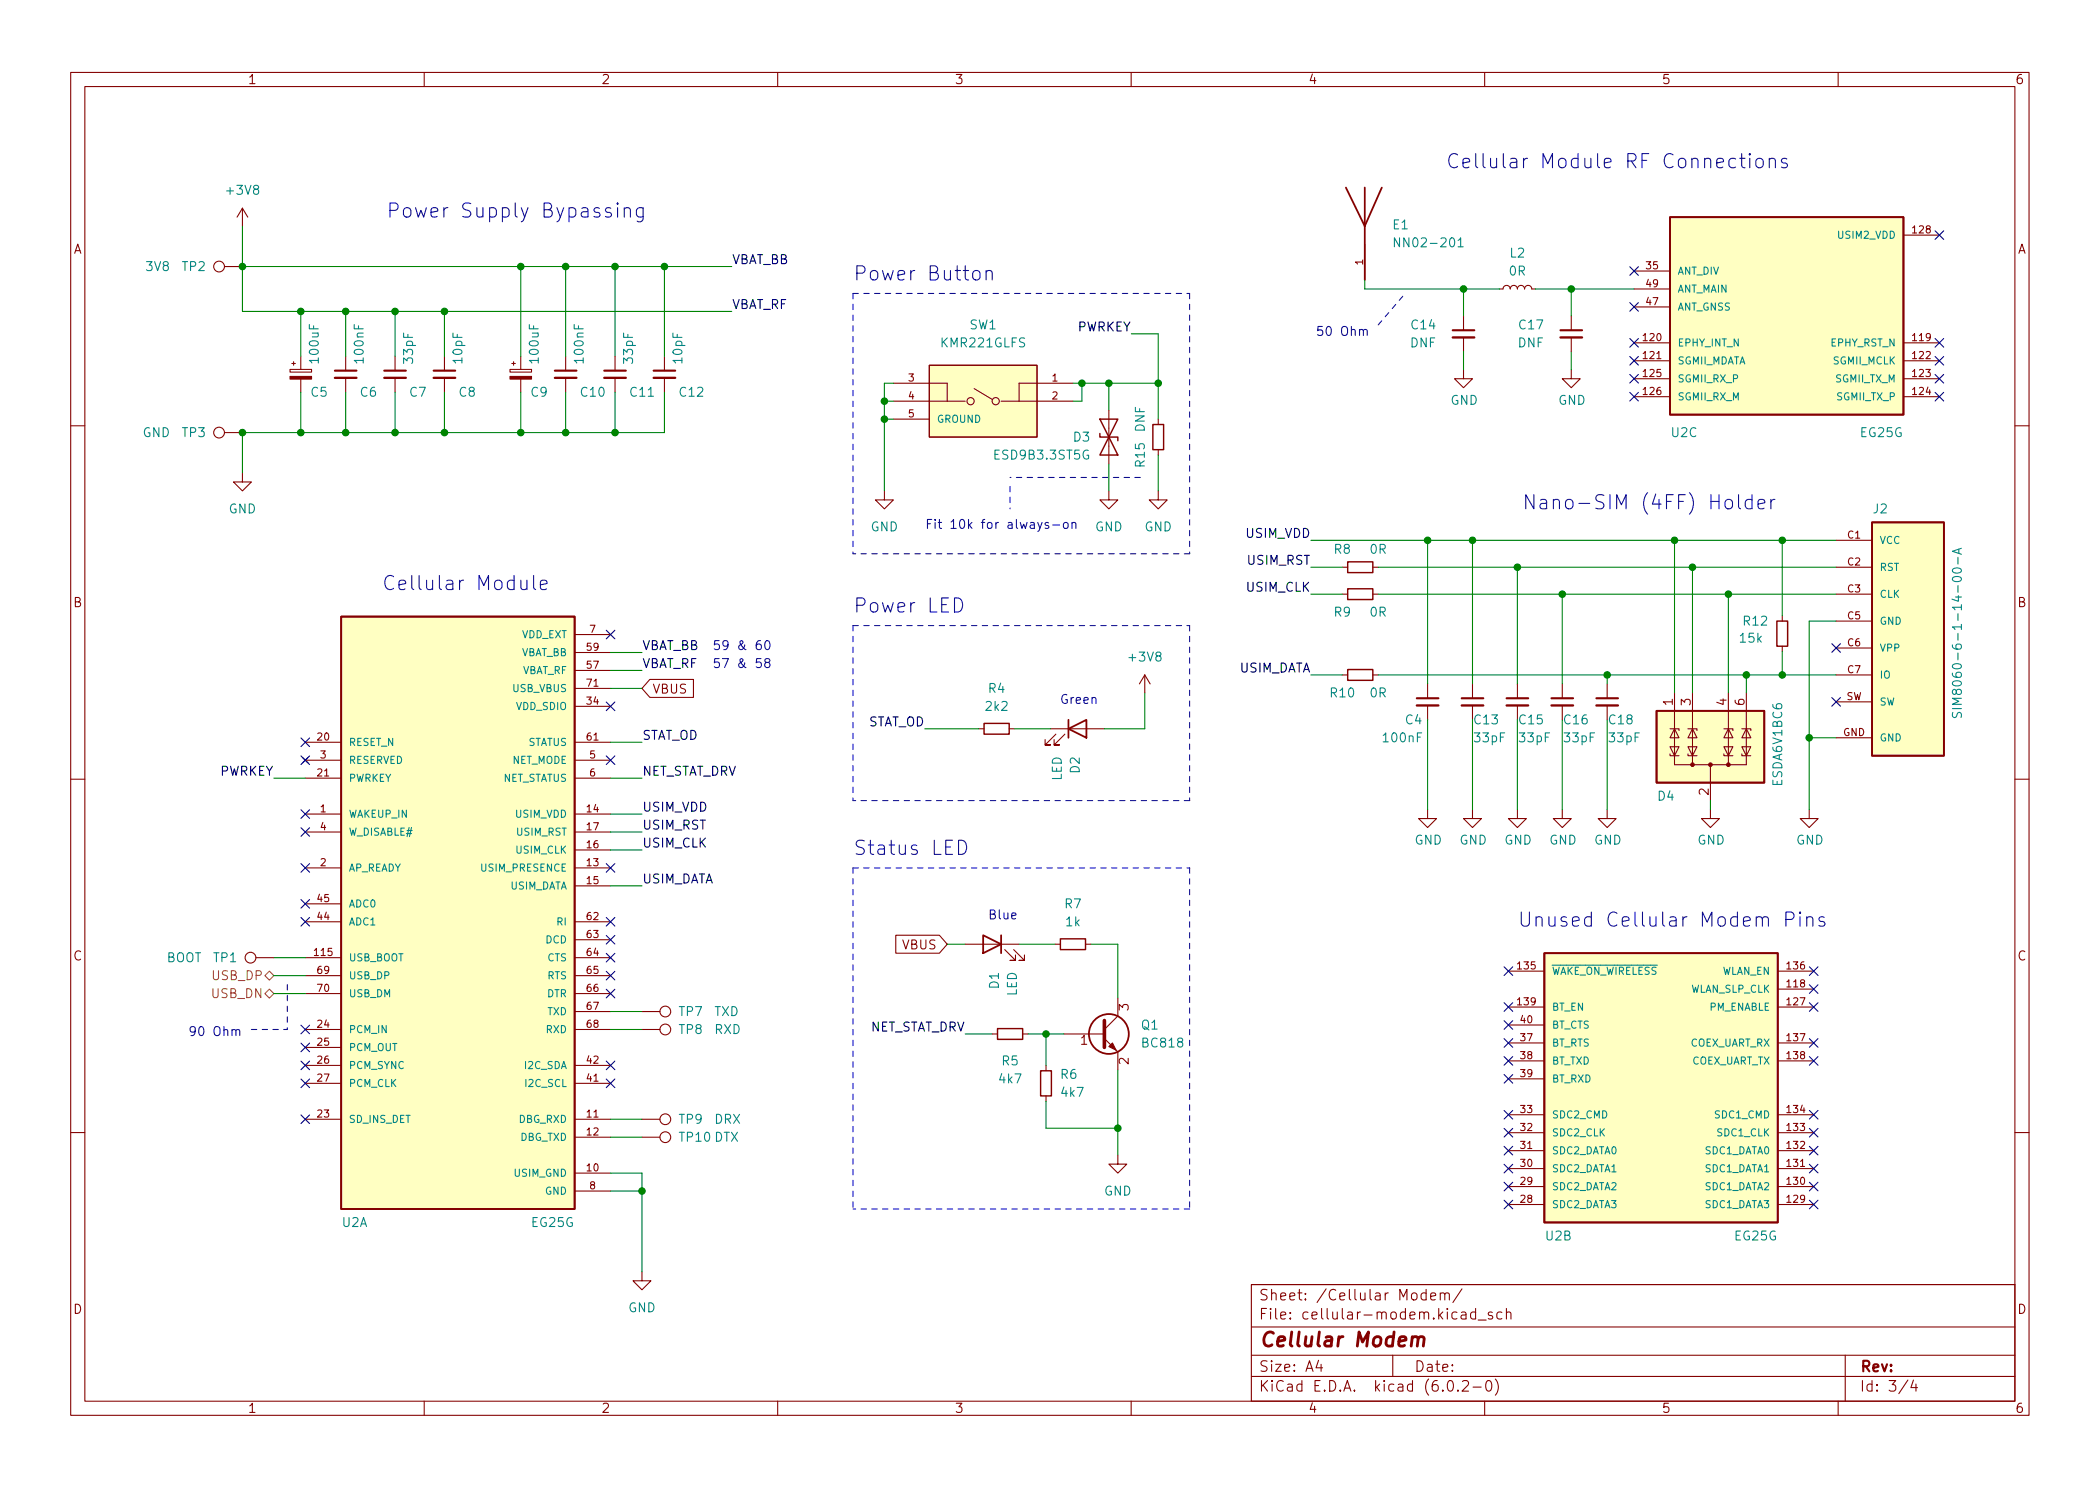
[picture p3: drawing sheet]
<svg xmlns="http://www.w3.org/2000/svg" width="297mm" height="210mm" viewBox="0 0 297 210" stroke-linecap="round" stroke-linejoin="round" font-family="sans-serif">
<path d="M0 .2h297v210.1h-297z" fill="#fff" stroke="#fff" stroke-width=".14"/>
<g fill="none" stroke="#840000" stroke-width=".15">
<path d="M10 10.2h277v190.1h-277zM12 12.2h273v186.1h-273zM60 10.2v2M110 10.2v2M160 10.2v2M210 10.2v2M260 10.2v2M31.7 37.7h2.6M34.3 29.5l-.8 1.2M34.3 29.5v2.5M34.3 29.5l.8 1.2M193 34.5v5.1"/>
<path d="M231.1 38.3h5.1M269.2 33.3h5.1M41 52.3h3.1v.3h-3.1zM41.3 51.4h.5M41.5 51.2v.5M42.5 50.4v1.9M42.5 53.6v1.9M48.9 50.4v2M48.9 53.5v2M55.9 50.4v2M55.9 53.5v2M62.9 50.4v2"/>
<path d="M62.9 53.5v2M72.1 52.3h3.1v.3h-3.1zM72.4 51.4h.5M72.6 51.2v.5M73.7 50.4v1.9M73.7 53.6v1.9M80 50.4v2M80 53.5v2M87 50.4v2M87 53.5v2M94 50.4v2M94 53.5v2"/>
<path d="M126.4 56.8h5M126.4 54.2h5M126.4 59.3h5M131.4 51.7h15.3v10.1h-15.3zM131.4 56.8h2.6zM131.4 54.2h2.6zM134 54.2v2.6h2.5M137.8 55l2.5 1.5M144.1 56.8h2.6zM144.1 54.2h2.6zM144.1 54.2v2.6h-2.5M146.7 56.8h5.1"/>
<path d="M146.7 54.2h5.1M156.8 58v7.7M163.8 59.3v.8M207 52.3v1.3h1.3l-1.3 1.3-1.3-1.3h1.3M207 44.7v2M207 47.7v2.1M212.1 40.9h.5a.51 .51 0 0 1 .5-.5 .51 .51 0 0 1 .5 .5 .51 .51 0 0 1 .5-.5 .51 .51 0 0 1 .5 .5 .51 .51 0 0 1 .5-.5 .51 .51 0 0 1 .5 .5 .51 .51 0 0 1 .6-.5 .51 .51 0 0 1 .5 .5h.5M222.2 52.3v1.3h1.3l-1.3 1.3-1.2-1.3h1.2M222.2 44.7v2M222.2 47.7v2.1M231.1 48.5h5.1M231.1 51h5.1"/>
<path d="M231.1 53.6h5.1M231.1 56.1h5.1M231.1 43.4h5.1M231.1 40.9h5.1M269.2 48.5h5.1M269.2 51h5.1M269.2 53.6h5.1M269.2 56.1h5.1M10 60.2h2M31.7 61.2h2.6M34.3 66.9v1.3h1.3l-1.3 1.3-1.3-1.3h1.3M125.1 69.5v1.2h1.3l-1.3 1.3-1.3-1.3h1.3"/>
<path d="M156.8 69.5v1.2h1.3l-1.3 1.3-1.2-1.3h1.2M163.8 69.5v1.2h1.3l-1.3 1.3-1.2-1.3h1.2M163.8 63.6v.8M259.7 76.4h5.1M285 60.2h2M81.3 99.9h5.1M81.3 94.9h5.1M81.3 92.3h5.1M81.3 89.8h5.1M81.3 97.4h5.1M91.9 96.1h6.2v2.6h-6.2l-1.1-1.3zM161.9 95.5l-.7 1.3"/>
<path d="M161.9 95.5v2.5M161.9 95.5l.8 1.3M189.9 80.3h.7M189.9 95.5h.7M189.9 84.1h.7M194.2 80.3h.7M194.2 95.5h.7M194.2 84.1h.7M201.9 96.8v2M201.9 99.8v2M208.3 96.8v2M208.3 99.8v2"/>
<path d="M214.6 96.8v2M214.6 99.8v2M221 96.8v2M221 99.8v2M227.3 96.8v2M227.3 99.8v2M236.9 98v10.2h10.1v-10.2M239.4 98v10.2M244.5 98v10.2M252.1 87.1v.8M252.1 91.4v.8M259.7 80.3h5.1"/>
<path d="M259.7 95.5h5.1M259.7 84.1h5.1M259.7 87.9h5.1M259.7 91.7h5.1M259.7 99.3h5.1M10 110.2h2M42.8 107.2l.8 .7M43.2 115.2h5.1M43.2 117.7h5.1M43.2 105h5.1M43.2 110.1h5.1M43.2 107.6h5.1"/>
<path d="M43.6 107.2l-.8 .7M81.3 115.2h5.1M81.3 117.7h5.1M81.3 105h5.1M81.3 110.1h5.1M81.3 107.6h5.1M138.4 103.1h.8M142.7 103.1h.8M148.6 103.1h7.6M149.4 103.9l-1.6 1.5h.8h-.8v-.8M150.6 103.9l-1.5 1.5h.8h-.8v-.8M201.9 114.5v1.3h1.3l-1.3 1.3-1.2-1.3h1.2"/>
<path d="M208.3 114.5v1.3h1.2l-1.2 1.3-1.3-1.3h1.3M214.6 114.5v1.3h1.3l-1.3 1.3-1.2-1.3h1.2M221 114.5v1.3h1.2l-1.2 1.3-1.3-1.3h1.3M227.3 114.5v1.3h1.3l-1.3 1.3-1.2-1.3h1.2M236.2 106.7v.2h1.3M236.2 103.1h1.3v.3M236.2 105.7h1.3l-.6 1.2zM236.9 103.1l.6 1.3h-1.3zM238.8 106.7v.2h1.2M238.8 103.1h1.2v.3M238.8 105.7h1.2l-.6 1.2zM239.4 103.1l.6 1.3h-1.2z"/>
<path d="M241.9 114.5v1.3h1.3l-1.3 1.3-1.2-1.3h1.2M241.9 108.2v5.1M243.8 106.7v.2h1.3M243.8 103.1h1.3v.3M243.8 105.7h1.3l-.6 1.2zM244.5 103.1l.6 1.3h-1.3zM246.4 106.7v.2h1.2M246.4 103.1h1.2v.3M246.4 105.7h1.2l-.6 1.2zM247 103.1l.6 1.3h-1.2zM255.9 114.5v1.3h1.3l-1.3 1.3-1.3-1.3h1.3M259.7 104.4h5.1"/>
<path d="M285 110.2h2M36.2 135.5h2.5M43.2 135.5h5.1M43.2 122.8h5.1M43.2 130.4h5.1M43.2 127.9h5.1M43.2 138h5.1M81.3 135.5h5.1M81.3 122.8h5.1M81.3 125.3h5.1M81.3 120.3h5.1M81.3 130.4h5.1"/>
<path d="M81.3 133h5.1M81.3 138h5.1M126.7 132.3h6.2l1.1 1.3-1.1 1.3h-6.2zM136.5 133.6h7.6M142.1 134.4l1.5 1.5h-.7h.7v-.8M143.4 134.4l1.5 1.5h-.8h.8v-.8M149.2 133.6h.8M153.5 133.6h.8M213.4 137.4h5M251.5 139.9h5M251.5 137.4h5M43.2 158.4h5.1"/>
<path d="M43.2 145.7h5.1M43.2 148.2h5.1M43.2 150.7h5.1M43.2 153.3h5.1M43.2 140.6h5.1M81.3 158.4h5.1M81.3 145.7h5.1M81.3 150.7h5.1M81.3 153.3h5.1M81.3 140.6h5.1M81.3 143.1h5.1M90.8 158.4h2.5"/>
<path d="M90.8 145.7h2.5M90.8 143.1h2.5M140.3 146.3h.8M144.7 146.3h.7M148 150.7v.8M148 155.1v.7M150.5 146.3h5.7M156.2 146.9l1.9 1.9v2.6M158.1 141.2v2.6l-1.9 1.9M213.4 142.5h5M213.4 157.7h5M213.4 147.6h5"/>
<path d="M213.4 150.1h5M213.4 152.6h5M213.4 145h5M251.5 142.5h5M251.5 157.7h5M251.5 147.6h5M251.5 150.1h5M10 160.2h2M81.3 166h5.1M81.3 160.9h5.1M81.3 168.5h5.1M90.8 180v1.2h1.3l-1.3 1.3-1.3-1.3h1.3"/>
<path d="M90.8 160.9h2.5M158.1 163.4v1.3h1.3l-1.3 1.3-1.3-1.3h1.3M213.4 160.3h5M213.4 170.4h5M213.4 167.9h5M213.4 165.3h5M213.4 162.8h5M251.5 160.3h5M251.5 170.4h5M251.5 167.9h5M251.5 165.3h5M251.5 162.8h5"/>
<path d="M285 160.2h2M60 198.3v2M110 198.3v2M160 198.3v2M177 181.8h108v16.5h-108zM177 194.8h108M177 191.8h108M177 187.8h108M177 181.8h108M186.5 192.5l-.4 1h1M186.9 193v1M197 191.8v3"/>
<path d="M201.7 183l-.4-.1-.3 .3v.4l.1 .3h.2h.4M201.7 182.4v1.5M202.4 183.4l.7-.1-.1-.3-.4-.1-.2 .2v.8h.2h.4M203.7 183.1a.37 .37 0 0 1 .7 0v.8M203.7 182.9v1M204.4 183.1l.2-.2 .3 .1 .1 .9M204.9 195.4a.36 .36 0 0 1 .6 .2 .77 .77 0 0 1-.4 1.2 1 1 0 0 1-.2-1.4zM206.2 196.7l.1 .1h-.1h-.1l.1-.1v.1M206.7 185.7l.2-.1 .4 .1 .1 .9M206.8 182.4l-1.3 1.9M206.9 195.5l.2-.2 .5 .1a.41 .41 0 0 1 0 .6l-.8 .8h.9M207.4 186l-.5 .1a.29 .29 0 0 0-.3 .2 .29 .29 0 0 0 .3 .3h.5"/>
<path d="M208.4 196.3h1.1M208.7 185.7l-.4-.1-.3 .3v.4l.1 .3h.2h.4M208.7 185.1v1.5M209.1 186.8h1.1M210 198.3v2M210.4 195.4a.36 .36 0 0 1 .5 .2 .77 .77 0 0 1-.4 1.2 1 1 0 0 1-.1-1.4zM211.1 185.7l-.4-.1-.2 .2 .1 .3 .5 .1v.1v.3h-.2h-.4M211.5 195.1a1.72 1.72 0 0 1 0 2.3M212.4 185.7l-.4-.1-.3 .3v.4l.2 .3h.1h.4M213.1 185.8a.37 .37 0 0 1 .6 0v.8M213.1 185.1v1.5M260 198.3v2"/>
<path d="M261 191.8v6.5M269.9 195.3l-1.3 1.9M270.6 195.3l-.3 1h.9M271 195.8v1"/>
<circle cx="31" cy="37.7" r=".76"/>
<circle cx="137.3" cy="56.8" r=".51"/>
<circle cx="140.8" cy="56.8" r=".51"/>
<circle cx="31" cy="61.2" r=".76"/>
<circle cx="35.4" cy="135.5" r=".76"/>
<circle cx="94.1" cy="143.1" r=".76"/>
<circle cx="94.1" cy="145.7" r=".76"/>
<circle cx="94.1" cy="158.4" r=".76"/>
<circle cx="94.1" cy="160.9" r=".76"/>
</g>
<path d="M199.8 189.3a.49 .49 0 0 1 .8 .1l-.1 1.1M199.8 189.1l-.2 1.4M200.6 189.4a.5 .5 0 0 1 .8-.2l.1 .2-.2 1.1" fill="none" stroke="#840000" stroke-width=".4"/>
<path d="M155.6 59.3h2.5l-1.3 2.5zM155.6 61.3v.5h2.5v.6M156.8 61.8l1.3 2.6h-2.5zM163.1 60.1h1.5v3.5h-1.5zM190.6 79.5h3.6v1.5h-3.6zM190.6 94.7h3.6v1.6h-3.6zM190.6 83.3h3.6v1.5h-3.6zM251.3 87.9h1.6v3.5h-1.6zM139.2 102.4h3.5v1.5h-3.5zM150 132.8h3.5v1.6h-3.5zM141.1 145.5h3.6v1.6h-3.6zM147.2 151.5h1.5v3.6h-1.5z" fill="none" stroke="#840000" stroke-width=".2"/>
<path d="M156.2 144.4v3.8" fill="none" stroke="#840000" stroke-width=".51"/>
<g fill="#840000" stroke="#840000" stroke-width=".15">
<path d="M156.8 148.1l.6-.5 .5 1z"/>
<path d="M72.1 53.3h3.1v.3h-3.1z"/>
<path d="M41 53.3h3.1v.3h-3.1z"/>
<circle cx="239.4" cy="108.2" r=".25"/>
<circle cx="241.9" cy="108.2" r=".25"/>
<circle cx="244.5" cy="108.2" r=".25"/>
</g>
<g fill="none" stroke="#840000" stroke-width=".25">
<path d="M190.4 26.5l2.6 5.5 2.5-5.5M193 26.5v13.1M236.2 30.7h33v28h-33zM264.8 73.9h10.2v33h-10.2zM48.3 87.2h33v83.9h-33zM151.1 103.1l2.6-1.3v2.6zM151.1 101.8v2.6M234.3 100.6h15.3v10.1h-15.3zM139.1 132.3l2.5 1.3-2.5 1.3zM141.6 132.3v2.6M218.4 134.9h33.1v38.1h-33.1z"/>
<circle cx="156.8" cy="146.3" r="2.82"/>
</g>
<g fill="#ffffc2" stroke="#ffffc2" stroke-width=".14">
<path d="M218.4 134.9h33.1v38.1h-33.1z"/>
<path d="M131.4 51.7h15.3v10.1h-15.3z"/>
<path d="M234.3 100.6h15.3v10.1h-15.3z"/>
<path d="M264.8 73.9h10.2v33h-10.2z"/>
<path d="M236.2 30.7h33v28h-33z"/>
<path d="M48.3 87.2h33v83.9h-33z"/>
</g>
<g fill="none" stroke="#840000" stroke-width=".33">
<path d="M47.4 53.5h3M54.4 53.5h3M61.3 53.5h3.1M78.5 53.5h3M85.5 53.5h3M92.5 53.5h3M205.5 47.7h3M220.7 47.7h3.1M200.4 99.8h3.1M206.8 99.8h3M213.1 99.8h3.1M219.5 99.8h3"/>
<path d="M225.8 99.8h3.1"/>
</g>
<g fill="none" stroke="#840000" stroke-width=".3">
<path d="M47.4 52.4h3M54.4 52.4h3M61.3 52.4h3.1M78.5 52.4h3M85.5 52.4h3M92.5 52.4h3M205.5 46.7h3M220.7 46.7h3.1M200.4 98.8h3.1M206.8 98.8h3M213.1 98.8h3.1M219.5 98.8h3"/>
<path d="M225.8 98.8h3.1"/>
</g>
<path d="M198 33.7v1.2l-.8-1.2v1.2M206.2 34l.4-.3v1.2M206.2 34.9h.8M277 78.8v1M277.1 77.7v.6M277.4 77.6l-1.2 .4 1.2 .4M276.2 80.5a.84 .84 0 0 1 1.2 .2 .68 .68 0 0 1-1.1 .3l-.1-.2zM277.4 98.8h-1.2l.9 .4-.9 .5h1.2M276.2 100.3h1.2M276.2 100.8v.5l.2 .2 .3-.1 .3-.5h.3l.1 .1v.5" fill="none" stroke="#008484" stroke-width=".15"/>
<path d="M37.5 138l.6-.6 .6 .6-.6 .7zM37.5 140.6l.6-.7 .6 .7-.6 .6z" fill="none" stroke="#848400" stroke-width=".15"/>
<g fill="none" stroke="#0000c2" stroke-width=".15">
<path d="M86.4 29.5l-.5-.1-.3 .3 .1 .3 .7 .1 .1 .2-.1 .3-.2 .1-.6-.1M87.4 28.7l-.1 .1 .1 .1v-.1v-.1v.2M87.4 29.4v1.3M88.3 29.6a.5 .5 0 0 1 .9 .1v1M88.3 29.4v1.3M91 29.4v1.6a.54 .54 0 0 1-.9 .3M91 29.5l-.6-.1-.4 .4v.5l.2 .3 .2 .1 .6-.1M137.7 38.5a.54 .54 0 0 1 .5-.2 .54 .54 0 0 1 .4 .4v.5a.54 .54 0 0 1-.5 .4 .54 .54 0 0 1-.5-.4zM139.5 38.5a.5 .5 0 0 1 .8 .1v1M139.5 38.3v1.3M245.5 22.5l-.6-.1-.4 .4v.6l.2 .2 .2 .1 .6-.1M246.1 22.4h.7"/>
<path d="M246.4 21.7v1.7l.1 .2 .3 .1M247.5 21.7l-.1 .1 .1 .1 .1-.1-.1-.1v.2M247.5 22.4v1.3M248.5 22.6a.54 .54 0 0 1 .5-.2 .54 .54 0 0 1 .4 .4v.6a.54 .54 0 0 1-.5 .4 .54 .54 0 0 1-.5-.4v-.6zM250.3 22.6a.5 .5 0 0 1 .8 .1v1M250.3 22.4v1.3M252.7 22.5l-.4-.1-.3 .3 .1 .3 .6 .2 .1 .2-.1 .2-.2 .1-.5-.1M192.8 46.8l.2-.2 .3 .1 .1 .8M148.3 74l-.3-.1-.2 .2 .1 .2 .4 .1v.3h-.5M148.9 74.3h1M150.5 74l.3-.1 .3 .3v.3l-.3 .3-.3-.1-.1-.2v-.3zM151.6 74l.2-.1 .3 .1 .1 .8"/>
<path d="M151.6 73.9v.9M245.9 70v1.7l.3 .3M247.8 70.8l-.6-.1-.3 .3v.6l.2 .3 .1 .1 .6-.1M247.8 70v2M248.7 71.3l.9-.2-.1-.3-.5-.1-.3 .2v.8l.1 .2 .2 .1 .5-.1M250.5 70.7v1.3M251.1 70.7a.51 .51 0 0 0-.6 .3M73.7 82.1v1l.1 .2a.54 .54 0 0 0 .7-.1M74.5 82.1v1.3M75.5 81.4v1.7l.3 .3M76.4 82.8l1-.2-.1-.4-.6-.1-.3 .3v.7l.1 .2 .2 .1 .6-.1M101.7 93.2h-.6l-.1 .6 .2-.1h.4l.2 .2-.1 .4-.2 .2h-.3l-.2-.2"/>
<path d="M101.7 90.6h-.6l-.1 .6 .2-.1 .4 .1 .2 .2-.1 .4-.2 .1h-.3l-.2-.1M102.2 93.2h.8l-.5 1.3M103 91.2l-.3 .2h-.2l-.3-.2v-.3l.2-.2 .3-.1 .2 .2a.84 .84 0 0 1-.3 1.1h-.2M135 84.6a1.05 1.05 0 0 1 1.1 .6 1.05 1.05 0 0 1-.3 1.3l-.8 .1zM135.6 118.9a1.05 1.05 0 0 1 1.1 .6 1.05 1.05 0 0 1-.4 1.3l-.7 .1zM252.6 130.1h.8a.54 .54 0 0 0 .4-.5 .54 .54 0 0 0-.4-.6h-.8v2M254.6 129l-.1 .1 .1 .1 .1-.1-.1-.1v.2M254.6 129.7v1.3M255.6 129.9a.5 .5 0 0 1 .8 .1v1M255.6 129.7v1.3M258 129.8l-.4-.1-.3 .3 .1 .3 .6 .2 .1 .2-.1 .3h-.2h-.5M27.6 145.8l-.2 .2h-.3l-.2-.2v-.3l.1-.2h.4l.2 .1a.84 .84 0 0 1-.3 1.1h-.3"/>
</g>
<g fill="none" stroke="#0000c2" stroke-width=".15" stroke-dasharray=".8 .8">
<path d="M120.6 41.5h47.7M120.6 41.5v36.9M168.3 41.5v36.9M194.9 46l3.9-4.5M142.9 68.8v3.2M161.3 67.6h-18.4M168.3 78.4h-47.7M120.6 88.5h47.7M120.6 88.5v24.8M168.3 88.5v24.8M168.3 113.3h-47.7M40.6 139.3v6.4"/>
<path d="M120.6 122.8h47.7M120.6 122.8v48.3M168.3 122.8v48.3M35.6 145.7h5M168.3 171.1h-47.7"/>
</g>
<g fill="none" stroke="#008400" stroke-width=".15">
<path d="M34.3 37.7h69.2M34.3 32v12.1h69.2M73.7 37.7v12.7M80 37.7v12.7M87 37.7v12.7M94 37.7v12.7M193 39.6v1.3h19.1M42.5 44.1v6.3M42.5 55.5v5.7M48.9 44.1v6.3M48.9 55.5v5.7M55.9 44.1v6.3"/>
<path d="M55.9 55.5v5.7M62.9 44.1v6.3M62.9 55.5v5.7M73.7 55.5v5.7M80 55.5v5.7M87 55.5v5.7M94 55.5v5.7h-59.7v5.7M125.1 56.8h1.3M125.1 59.3h1.3M126.4 54.2h-1.3v15.3M151.8 54.2h12M153 54.2v2.6h-1.2"/>
<path d="M156.8 54.2v3.8M160 47.2h3.8v12.1M207 40.9v3.8M207 49.8v2.5M217.2 40.9h13.9M222.2 40.9v3.8M222.2 49.8v2.5M156.8 65.7v3.8M163.8 64.4v5.1M185.4 76.4h74.3M201.9 76.4v20.4M208.3 76.4v20.4"/>
<path d="M236.9 76.4v21.6M252.1 76.4v10.7M86.4 97.4h4.4M86.4 92.3h4.4M86.4 94.9h4.4M161.9 98v5.1h-5.7M185.4 95.5h4.5M185.4 80.3h4.5M185.4 84.1h4.5M194.9 95.5h64.8M194.9 80.3h64.8M194.9 84.1h64.8"/>
<path d="M214.6 80.3v16.5M221 84.1v12.7M227.3 95.5v1.3M239.4 80.3v17.7M244.5 84.1v13.9M247 95.5v2.5M252.1 92.2v3.3M259.7 87.9h-3.8v26.6M38.7 110.1h4.5M86.4 110.1h4.4M86.4 117.7h4.4M86.4 115.2h4.4"/>
<path d="M86.4 105h4.4M130.8 103.1h7.6M143.5 103.1h5.1M201.9 101.8v12.7M208.3 101.8v12.7M214.6 101.8v12.7M221 101.8v12.7M227.3 101.8v12.7M241.9 113.3v1.2M255.9 104.4h3.8M38.7 138h4.5M38.7 135.5h4.5"/>
<path d="M86.4 120.3h4.4M86.4 125.3h4.4M134 133.6h2.5M144.1 133.6h5.1M154.3 133.6h3.8v7.6M38.7 140.6h4.5M86.4 143.1h4.4M86.4 145.7h4.4M86.4 158.4h4.4M136.5 146.3h3.8M145.4 146.3h5.1M148 155.8v3.8h10.1"/>
<path d="M148 146.3v4.4M158.1 151.4v12M86.4 160.9h4.4M86.4 168.5h4.4M86.4 166h4.4v14"/>
</g>
<g fill="none" stroke="#000084" stroke-width=".15">
<path d="M230.5 37.7l1.2 1.3M231.7 37.7l-1.2 1.3M273.7 32.7l1.2 1.2M274.9 32.7l-1.2 1.2M230.5 55.5l1.2 1.2M230.5 50.4l1.2 1.3M230.5 53l1.2 1.2M230.5 47.9l1.2 1.2M230.5 42.8l1.2 1.2M231.7 55.5l-1.2 1.2M231.7 50.4l-1.2 1.3M231.7 53l-1.2 1.2"/>
<path d="M231.7 47.9l-1.2 1.2M231.7 42.8l-1.2 1.2M273.7 53l1.2 1.2M273.7 55.5l1.2 1.2M273.7 50.4l1.2 1.3M273.7 47.9l1.2 1.2M274.9 53l-1.2 1.2M274.9 55.5l-1.2 1.2M274.9 50.4l-1.2 1.3M274.9 47.9l-1.2 1.2M85.8 99.3l1.2 1.3M85.8 89.2l1.2 1.2"/>
<path d="M87 99.3l-1.2 1.3M87 89.2l-1.2 1.2M259.1 98.7l1.2 1.2M259.1 91.1l1.2 1.2M260.3 98.7l-1.2 1.2M260.3 91.1l-1.2 1.2M42.6 114.6l1.2 1.2M42.6 117.1l1.2 1.2M42.6 107l1.2 1.2M42.6 104.4l1.2 1.2M43.8 114.6l-1.2 1.2M43.8 117.1l-1.2 1.2"/>
<path d="M43.8 107l-1.2 1.2M43.8 104.4l-1.2 1.2M85.8 107l1.2 1.2M87 107l-1.2 1.2M42.6 129.8l1.2 1.2M42.6 127.3l1.2 1.2M42.6 122.2l1.2 1.2M43.8 129.8l-1.2 1.2M43.8 127.3l-1.2 1.2M43.8 122.2l-1.2 1.2M85.8 132.4l1.2 1.2M85.8 129.8l1.2 1.2"/>
<path d="M85.8 122.2l1.2 1.2M85.8 134.9l1.2 1.2M85.8 137.4l1.2 1.3M85.8 140l1.2 1.2M87 132.4l-1.2 1.2M87 129.8l-1.2 1.2M87 122.2l-1.2 1.2M87 134.9l-1.2 1.2M87 137.4l-1.2 1.3M87 140l-1.2 1.2M212.8 136.8l1.2 1.2M214 136.8l-1.2 1.2"/>
<path d="M255.9 136.8l1.2 1.2M255.9 139.3l1.2 1.3M257.1 136.8l-1.2 1.2M257.1 139.3l-1.2 1.3M42.6 152.7l1.2 1.2M42.6 157.8l1.2 1.2M42.6 150.1l1.2 1.3M42.6 147.6l1.2 1.2M42.6 145.1l1.2 1.2M43.8 152.7l-1.2 1.2M43.8 157.8l-1.2 1.2M43.8 150.1l-1.2 1.3"/>
<path d="M43.8 147.6l-1.2 1.2M43.8 145.1l-1.2 1.2M85.8 150.1l1.2 1.3M85.8 152.7l1.2 1.2M87 150.1l-1.2 1.3M87 152.7l-1.2 1.2M212.8 159.7l1.2 1.2M212.8 144.4l1.2 1.2M212.8 141.9l1.2 1.2M212.8 157.1l1.2 1.2M212.8 152l1.2 1.3M212.8 147l1.2 1.2"/>
<path d="M212.8 149.5l1.2 1.2M214 159.7l-1.2 1.2M214 144.4l-1.2 1.2M214 141.9l-1.2 1.2M214 157.1l-1.2 1.2M214 152l-1.2 1.3M214 147l-1.2 1.2M214 149.5l-1.2 1.2M255.9 159.7l1.2 1.2M255.9 157.1l1.2 1.2M255.9 141.9l1.2 1.2M255.9 149.5l1.2 1.2"/>
<path d="M255.9 147l1.2 1.2M257.1 159.7l-1.2 1.2M257.1 157.1l-1.2 1.2M257.1 141.9l-1.2 1.2M257.1 149.5l-1.2 1.2M257.1 147l-1.2 1.2M212.8 162.2l1.2 1.2M212.8 169.8l1.2 1.2M212.8 164.7l1.2 1.3M212.8 167.3l1.2 1.2M214 162.2l-1.2 1.2M214 169.8l-1.2 1.2"/>
<path d="M214 164.7l-1.2 1.3M214 167.3l-1.2 1.2M255.9 167.3l1.2 1.2M255.9 164.7l1.2 1.3M255.9 169.8l1.2 1.2M255.9 162.2l1.2 1.2M257.1 167.3l-1.2 1.2M257.1 164.7l-1.2 1.3M257.1 169.8l-1.2 1.2M257.1 162.2l-1.2 1.2"/>
</g>
<g fill="#008400" stroke="#008400" stroke-width=".15">
<circle cx="158.1" cy="159.6" r=".46"/>
<circle cx="148" cy="146.3" r=".46"/>
<circle cx="34.3" cy="37.7" r=".46"/>
<circle cx="42.5" cy="44.1" r=".46"/>
<circle cx="55.9" cy="61.2" r=".46"/>
<circle cx="48.9" cy="61.2" r=".46"/>
<circle cx="42.5" cy="61.2" r=".46"/>
<circle cx="34.3" cy="61.2" r=".46"/>
<circle cx="62.9" cy="44.1" r=".46"/>
<circle cx="55.9" cy="44.1" r=".46"/>
<circle cx="48.9" cy="44.1" r=".46"/>
<circle cx="125.1" cy="59.3" r=".46"/>
<circle cx="125.1" cy="56.8" r=".46"/>
<circle cx="80" cy="61.2" r=".46"/>
<circle cx="62.9" cy="61.2" r=".46"/>
<circle cx="73.7" cy="61.2" r=".46"/>
<circle cx="87" cy="61.2" r=".46"/>
<circle cx="87" cy="37.7" r=".46"/>
<circle cx="80" cy="37.7" r=".46"/>
<circle cx="73.7" cy="37.7" r=".46"/>
<circle cx="94" cy="37.7" r=".46"/>
<circle cx="90.8" cy="168.5" r=".46"/>
<circle cx="222.2" cy="40.9" r=".46"/>
<circle cx="252.1" cy="76.4" r=".46"/>
<circle cx="255.9" cy="104.4" r=".46"/>
<circle cx="252.1" cy="95.5" r=".46"/>
<circle cx="214.6" cy="80.3" r=".46"/>
<circle cx="236.9" cy="76.4" r=".46"/>
<circle cx="221" cy="84.1" r=".46"/>
<circle cx="239.4" cy="80.3" r=".46"/>
<circle cx="247" cy="95.5" r=".46"/>
<circle cx="227.3" cy="95.5" r=".46"/>
<circle cx="244.5" cy="84.1" r=".46"/>
<circle cx="201.9" cy="76.4" r=".46"/>
<circle cx="208.3" cy="76.4" r=".46"/>
<circle cx="207" cy="40.9" r=".46"/>
<circle cx="163.8" cy="54.2" r=".46"/>
<circle cx="156.8" cy="54.2" r=".46"/>
<circle cx="153" cy="54.2" r=".46"/>
</g>
<g font-size="2.8" fill="#0000c2">
<text x="204.5" y="23.8">Cellular Module RF Connections</text>
<text x="54.6" y="30.8">Power Supply Bypassing</text>
<text x="120.6" y="39.7">Power Button</text>
<text x="215.3" y="72.1">Nano-SIM (4FF) Holder</text>
<text x="54" y="83.5">Cellular Module</text>
<text x="120.6" y="86.7">Power LED</text>
<text x="120.6" y="121">Status LED</text>
<text x="214.6" y="131.1">Unused Cellular Modem Pins</text>
</g>
<text font-size="2.8" fill="#840000" x="178" y="190.6">Cellular Modem</text>
<g font-size="2.1" fill="#840000">
<text x="178" y="184">Sheet: /Cellular Modem/</text>
<text x="178" y="186.7">File: cellular-modem.kicad_sch</text>
<text x="178" y="196.9">KiCad E.D.A. kicad (6.0.2-0)</text>
<text x="178" y="194.1">Size: A4</text>
<text x="200" y="194.1">Date:</text>
<text x="263" y="194.1">Rev:</text>
<text x="263" y="196.9">Id: 3/4</text>
</g>
<g font-size="1.8" fill="#840000">
<text x="35" y="11.9">1</text>
<text x="85" y="11.9">2</text>
<text x="135" y="11.9">3</text>
<text x="185" y="11.9">4</text>
<text x="235" y="11.9">5</text>
<text x="285" y="11.9">6</text>
<text x="10.3" y="35.9">A</text>
<text x="285.3" y="35.9">A</text>
<text x="10.3" y="85.9">B</text>
<text x="285.3" y="85.9">B</text>
<text x="92.2" y="98.1">VBUS</text>
<text x="236.6" y="99.8" transform="rotate(-90 236.6 99.8)">1</text>
<text x="239.1" y="99.8" transform="rotate(-90 239.1 99.8)">3</text>
<text x="244.2" y="99.8" transform="rotate(-90 244.2 99.8)">4</text>
<text x="246.8" y="99.8" transform="rotate(-90 246.8 99.8)">6</text>
<text x="241.7" y="112.5" transform="rotate(-90 241.7 112.5)">2</text>
<text x="10.3" y="135.9">C</text>
<text x="127.6" y="134.3">VBUS</text>
<text x="285.3" y="135.9">C</text>
<text x="159.6" y="143" transform="rotate(-90 159.6 143)">3</text>
<text x="152.9" y="147.8">1</text>
<text x="159.6" y="150.6" transform="rotate(-90 159.6 150.6)">2</text>
<text x="10.3" y="185.9">D</text>
<text x="285.3" y="185.9">D</text>
<text x="35" y="199.9">1</text>
<text x="85" y="199.9">2</text>
<text x="135" y="199.9">3</text>
<text x="185" y="199.9">4</text>
<text x="235" y="199.9">5</text>
<text x="285" y="199.9">6</text>
</g>
<g font-size="1.8" fill="#008484">
<text x="32.2" y="27.6">+3V8</text>
<text x="197" y="32.4">E1</text>
<text x="198" y="35">NN02-201</text>
<text x="20.7" y="38.3">3V8</text>
<text x="25.8" y="38.3">TP2</text>
<text x="213.5" y="39">0R</text>
<text x="213.6" y="36.4">L2</text>
<text x="137.1" y="46.6">SW1</text>
<text x="199.7" y="46.6">C14</text>
<text x="214.9" y="46.6">C17</text>
<text x="45.1" y="51.2" transform="rotate(-90 45.1 51.2)">100uF</text>
<text x="51.4" y="51.2" transform="rotate(-90 51.4 51.2)">100nF</text>
<text x="58.4" y="51.3" transform="rotate(-90 58.4 51.3)">33pF</text>
<text x="65.4" y="51.3" transform="rotate(-90 65.4 51.3)">10pF</text>
<text x="76.2" y="51.2" transform="rotate(-90 76.2 51.2)">100uF</text>
<text x="82.5" y="51.2" transform="rotate(-90 82.5 51.2)">100nF</text>
<text x="89.5" y="51.3" transform="rotate(-90 89.5 51.3)">33pF</text>
<text x="96.5" y="51.3" transform="rotate(-90 96.5 51.3)">10pF</text>
<text x="133.2" y="49.1">KMR221GLFS</text>
<text x="199.5" y="49.1">DNF</text>
<text x="214.7" y="49.1">DNF</text>
<text x="44" y="56.1">C5</text>
<text x="51" y="56.1">C6</text>
<text x="58" y="56.1">C7</text>
<text x="65" y="56.1">C8</text>
<text x="75.1" y="56.1">C9</text>
<text x="82.2" y="56.1">C10</text>
<text x="89.2" y="56.1">C11</text>
<text x="96.2" y="56.1">C12</text>
<text x="205.1" y="57.3">GND</text>
<text x="220.4" y="57.3">GND</text>
<text x="20.2" y="61.8">GND</text>
<text x="25.8" y="61.8">TP3</text>
<text x="140.8" y="65">ESD9B3.3ST5G</text>
<text x="151.9" y="62.5">D3</text>
<text x="161.9" y="61.1" transform="rotate(-90 161.9 61.1)">DNF</text>
<text x="236.4" y="61.8">U2C</text>
<text x="263.2" y="61.8">EG25G</text>
<text x="161.9" y="66" transform="rotate(-90 161.9 66)">R15</text>
<text x="32.3" y="72.6">GND</text>
<text x="123.1" y="75.2">GND</text>
<text x="154.9" y="75.2">GND</text>
<text x="161.9" y="75.2">GND</text>
<text x="265" y="72.6">J2</text>
<text x="188.7" y="78.4">R8</text>
<text x="193.8" y="78.4">0R</text>
<text x="188.7" y="87.2">R9</text>
<text x="193.8" y="87.2">0R</text>
<text x="246.7" y="88.5">R12</text>
<text x="159.8" y="93.6">+3V8</text>
<text x="246.2" y="90.9">15k</text>
<text x="139.5" y="100.6">2k2</text>
<text x="139.8" y="98">R4</text>
<text x="188.2" y="98.7">R10</text>
<text x="193.8" y="98.7">0R</text>
<text x="277.5" y="98.2" transform="rotate(-90 277.5 98.2)">SIM8060-6-1-14-00-A</text>
<text x="195.8" y="105">100nF</text>
<text x="198.8" y="102.5">C4</text>
<text x="208.6" y="102.5">C13</text>
<text x="208.6" y="105">33pF</text>
<text x="214.9" y="102.5">C15</text>
<text x="215" y="105">33pF</text>
<text x="221.3" y="102.5">C16</text>
<text x="221.3" y="105">33pF</text>
<text x="227.6" y="102.5">C18</text>
<text x="227.7" y="105">33pF</text>
<text x="150.2" y="110.5" transform="rotate(-90 150.2 110.5)">LED</text>
<text x="152.7" y="109.4" transform="rotate(-90 152.7 109.4)">D2</text>
<text x="234.5" y="113.3">D4</text>
<text x="252.1" y="111.1" transform="rotate(-90 252.1 111.1)">ESDA6V1BC6</text>
<text x="200.1" y="119.5">GND</text>
<text x="206.4" y="119.5">GND</text>
<text x="212.8" y="119.5">GND</text>
<text x="219.1" y="119.5">GND</text>
<text x="225.5" y="119.5">GND</text>
<text x="240.1" y="119.5">GND</text>
<text x="254" y="119.5">GND</text>
<text x="150.6" y="128.5">R7</text>
<text x="150.8" y="131.1">1k</text>
<text x="23.5" y="136.1">BOOT</text>
<text x="30.2" y="136.1">TP1</text>
<text x="96.1" y="143.8">TP7</text>
<text x="101" y="143.8">TXD</text>
<text x="141.3" y="139.9" transform="rotate(-90 141.3 139.9)">D1</text>
<text x="143.8" y="141" transform="rotate(-90 143.8 141)">LED</text>
<text x="96.1" y="146.3">TP8</text>
<text x="101.1" y="146.3">RXD</text>
<text x="161.5" y="145.7">Q1</text>
<text x="161.7" y="148.2">BC818</text>
<text x="141.4" y="153.3">4k7</text>
<text x="141.7" y="150.7">R5</text>
<text x="150" y="152.6">R6</text>
<text x="150.2" y="155.2">4k7</text>
<text x="96.1" y="159">TP9</text>
<text x="96.2" y="161.5">TP10 DTX</text>
<text x="101.1" y="159">DRX</text>
<text x="48.4" y="173.6">U2A</text>
<text x="75.2" y="173.6">EG25G</text>
<text x="156.1" y="169.2">GND</text>
<text x="218.7" y="175.5">U2B</text>
<text x="245.4" y="175.5">EG25G</text>
<text x="88.8" y="185.7">GND</text>
</g>
<g font-size="1.8">
<text x="103.5" y="37.4">VBAT_BB</text>
<text x="103.5" y="43.7">VBAT_RF</text>
<text x="152.3" y="46.9">PWRKEY</text>
<text x="176.3" y="76.1">USIM_VDD</text>
<text x="176.4" y="83.7">USIM_CLK</text>
<text x="176.5" y="79.9">USIM_RST</text>
<text x="90.8" y="92">VBAT_BB</text>
<text x="90.8" y="94.5">VBAT_RF</text>
<text x="175.1" y="95.1">USIM_DATA</text>
<text x="90.8" y="104.7">STAT_OD</text>
<text x="122.6" y="102.8">STAT_OD</text>
<text x="31" y="109.8">PWRKEY</text>
<text x="90.8" y="109.8">NET_STAT_DRV</text>
<text x="90.8" y="119.9">USIM_CLK</text>
<text x="90.8" y="114.8">USIM_VDD</text>
<text x="90.8" y="117.4">USIM_RST</text>
<text x="90.8" y="125">USIM_DATA</text>
<text x="122.7" y="145.9">NET_STAT_DRV</text>
</g>
<g font-size="1.8" fill="#0000c2">
<text x="186.1" y="47.5">50 Ohm</text>
<text x="130.8" y="74.8">Fit 10k for always-on</text>
<text x="103" y="94.5">57 &amp; 58</text>
<text x="103" y="92">59 &amp; 60</text>
<text x="149.9" y="99.6">Green</text>
<text x="139.7" y="130.1">Blue</text>
<text x="27.8" y="146.6">90 Ohm</text>
</g>
<g font-size="1.8" fill="#848400">
<text x="30" y="141.2">USB_DN</text>
<text x="30.1" y="138.7">USB_DP</text>
</g>
<g font-size="1.4" fill="#008484">
<text x="260.1" y="33.8">USIM2_VDD</text>
<text x="237.2" y="38.9">ANT_DIV</text>
<text x="237.2" y="41.4">ANT_MAIN</text>
<text x="237.2" y="43.9">ANT_GNSS</text>
<text x="237.2" y="49">EPHY_INT_N</text>
<text x="237.2" y="51.6">SGMII_MDATA</text>
<text x="258.9" y="49">EPHY_RST_N</text>
<text x="259.3" y="51.6">SGMII_MCLK</text>
<text x="132.5" y="59.8">GROUND</text>
<text x="237.2" y="54.1">SGMII_RX_P</text>
<text x="237.2" y="56.6">SGMII_RX_M</text>
<text x="259.7" y="54.1">SGMII_TX_M</text>
<text x="259.9" y="56.6">SGMII_TX_P</text>
<text x="265.8" y="77">VCC</text>
<text x="265.8" y="80.8">RST</text>
<text x="265.8" y="84.6">CLK</text>
<text x="265.8" y="88.4">GND</text>
<text x="73.6" y="92.8">VBAT_BB</text>
<text x="73.7" y="90.3">VDD_EXT</text>
<text x="73.7" y="95.4">VBAT_RF</text>
<text x="265.8" y="92.2">VPP</text>
<text x="72.6" y="97.9">USB_VBUS</text>
<text x="73" y="100.5">VDD_SDIO</text>
<text x="265.8" y="96">IO</text>
<text x="265.8" y="99.8">SW</text>
<text x="49.3" y="105.5">RESET_N</text>
<text x="74.6" y="105.5">STATUS</text>
<text x="265.8" y="104.9">GND</text>
<text x="49.3" y="110.6">PWRKEY</text>
<text x="49.3" y="108.1">RESERVED</text>
<text x="71" y="110.6">NET_STATUS</text>
<text x="72.4" y="108.1">NET_MODE</text>
<text x="49.3" y="115.7">WAKEUP_IN</text>
<text x="49.3" y="118.2">W_DISABLE#</text>
<text x="73" y="115.7">USIM_VDD</text>
<text x="73.1" y="118.2">USIM_RST</text>
<text x="49.3" y="123.3">AP_READY</text>
<text x="68.2" y="123.3">USIM_PRESENCE</text>
<text x="72" y="125.9">USIM_DATA</text>
<text x="73" y="120.8">USIM_CLK</text>
<text x="49.3" y="130.9">ADC1</text>
<text x="49.3" y="128.4">ADC0</text>
<text x="78.8" y="130.9">RI</text>
<text x="49.3" y="136">USB_BOOT</text>
<text x="77.2" y="133.5">DCD</text>
<text x="77.4" y="136">CTS</text>
<text x="219.5" y="137.9">~{WAKE_ON_WIRELESS}</text>
<text x="243.4" y="137.9">WLAN_EN</text>
<text x="49.3" y="138.6">USB_DP</text>
<text x="49.3" y="141.1">USB_DM</text>
<text x="77.4" y="141.1">DTR</text>
<text x="77.4" y="138.6">RTS</text>
<text x="77.4" y="143.6">TXD</text>
<text x="219.5" y="143">BT_EN</text>
<text x="239" y="140.5">WLAN_SLP_CLK</text>
<text x="241.7" y="143">PM_ENABLE</text>
<text x="49.3" y="146.2">PCM_IN</text>
<text x="49.3" y="148.7">PCM_OUT</text>
<text x="77.3" y="146.2">RXD</text>
<text x="219.5" y="148.1">BT_RTS</text>
<text x="219.5" y="145.5">BT_CTS</text>
<text x="239" y="148.1">COEX_UART_RX</text>
<text x="49.3" y="151.3">PCM_SYNC</text>
<text x="49.3" y="153.8">PCM_CLK</text>
<text x="74.3" y="151.3">I2C_SDA</text>
<text x="74.4" y="153.8">I2C_SCL</text>
<text x="219.5" y="150.6">BT_TXD</text>
<text x="219.5" y="153.2">BT_RXD</text>
<text x="239.1" y="150.6">COEX_UART_TX</text>
<text x="49.3" y="158.9">SD_INS_DET</text>
<text x="73.3" y="158.9">DBG_RXD</text>
<text x="73.5" y="161.4">DBG_TXD</text>
<text x="219.5" y="160.8">SDC2_CLK</text>
<text x="219.5" y="158.2">SDC2_CMD</text>
<text x="242.7" y="158.2">SDC1_CMD</text>
<text x="243" y="160.8">SDC1_CLK</text>
<text x="72.8" y="166.5">USIM_GND</text>
<text x="219.5" y="165.9">SDC2_DATA1</text>
<text x="219.5" y="163.3">SDC2_DATA0</text>
<text x="241.2" y="165.9">SDC1_DATA1</text>
<text x="241.2" y="163.3">SDC1_DATA0</text>
<text x="77.1" y="169">GND</text>
<text x="219.5" y="170.9">SDC2_DATA3</text>
<text x="219.5" y="168.4">SDC2_DATA2</text>
<text x="241.2" y="170.9">SDC1_DATA3</text>
<text x="241.2" y="168.4">SDC1_DATA2</text>
</g>
<g font-size="1.4" fill="#840000">
<text x="270.6" y="33">128</text>
<text x="192.8" y="37.5" transform="rotate(-90 192.8 37.5)">1</text>
<text x="232.9" y="38.1">35</text>
<text x="232.9" y="40.6">49</text>
<text x="232.9" y="43.2">47</text>
<text x="128.5" y="54">3</text>
<text x="148.8" y="54">1</text>
<text x="232.5" y="48.3">120</text>
<text x="232.5" y="50.8">121</text>
<text x="232.5" y="53.3">125</text>
<text x="270.6" y="48.3">119</text>
<text x="270.6" y="50.8">122</text>
<text x="270.6" y="53.3">123</text>
<text x="128.5" y="56.5">4</text>
<text x="128.5" y="59">5</text>
<text x="148.8" y="56.5">2</text>
<text x="232.5" y="55.9">126</text>
<text x="270.6" y="55.9">124</text>
<text x="261.4" y="76.2">C1</text>
<text x="261.4" y="80">C2</text>
<text x="261.4" y="83.8">C3</text>
<text x="83.4" y="89.5">7</text>
<text x="261.4" y="87.6">C5</text>
<text x="83" y="94.6">57</text>
<text x="83" y="92.1">59</text>
<text x="261.4" y="91.4">C6</text>
<text x="261.4" y="95.2">C7</text>
<text x="83" y="99.7">34</text>
<text x="83" y="97.1">71</text>
<text x="261.1" y="99.1">SW</text>
<text x="44.9" y="104.8">20</text>
<text x="45.3" y="107.3">3</text>
<text x="83" y="104.8">61</text>
<text x="83.4" y="107.3">5</text>
<text x="260.7" y="104.1">GND</text>
<text x="44.9" y="109.8">21</text>
<text x="83.4" y="109.8">6</text>
<text x="45.3" y="114.9">1</text>
<text x="45.3" y="117.5">4</text>
<text x="83" y="114.9">14</text>
<text x="83" y="117.5">17</text>
<text x="45.3" y="122.5">2</text>
<text x="83" y="122.5">13</text>
<text x="83" y="125.1">15</text>
<text x="83" y="120">16</text>
<text x="44.9" y="130.2">44</text>
<text x="44.9" y="127.6">45</text>
<text x="83" y="130.2">62</text>
<text x="44.5" y="135.2">115</text>
<text x="44.9" y="137.8">69</text>
<text x="83" y="132.7">63</text>
<text x="83" y="135.2">64</text>
<text x="83" y="137.8">65</text>
<text x="214.7" y="137.2">135</text>
<text x="252.8" y="137.2">136</text>
<text x="44.9" y="140.3">70</text>
<text x="83" y="140.3">66</text>
<text x="83" y="142.9">67</text>
<text x="214.7" y="142.2">139</text>
<text x="252.8" y="139.7">118</text>
<text x="252.8" y="142.2">127</text>
<text x="44.9" y="145.4">24</text>
<text x="44.9" y="147.9">25</text>
<text x="83" y="145.4">68</text>
<text x="215.1" y="147.3">37</text>
<text x="215.1" y="149.9">38</text>
<text x="215.1" y="144.8">40</text>
<text x="252.8" y="147.3">137</text>
<text x="252.8" y="149.9">138</text>
<text x="44.9" y="150.5">26</text>
<text x="44.9" y="153">27</text>
<text x="83" y="153">41</text>
<text x="83" y="150.5">42</text>
<text x="215.1" y="152.4">39</text>
<text x="44.9" y="158.1">23</text>
<text x="83" y="158.1">11</text>
<text x="83" y="160.6">12</text>
<text x="215.1" y="160">32</text>
<text x="215.1" y="157.5">33</text>
<text x="252.8" y="160">133</text>
<text x="252.8" y="157.5">134</text>
<text x="83" y="165.7">10</text>
<text x="215.1" y="167.6">29</text>
<text x="215.1" y="165.1">30</text>
<text x="215.1" y="162.6">31</text>
<text x="252.8" y="167.6">130</text>
<text x="252.8" y="165.1">131</text>
<text x="252.8" y="162.6">132</text>
<text x="83.4" y="168.3">8</text>
<text x="215.1" y="170.2">28</text>
<text x="252.8" y="170.2">129</text>
</g>
</svg>
